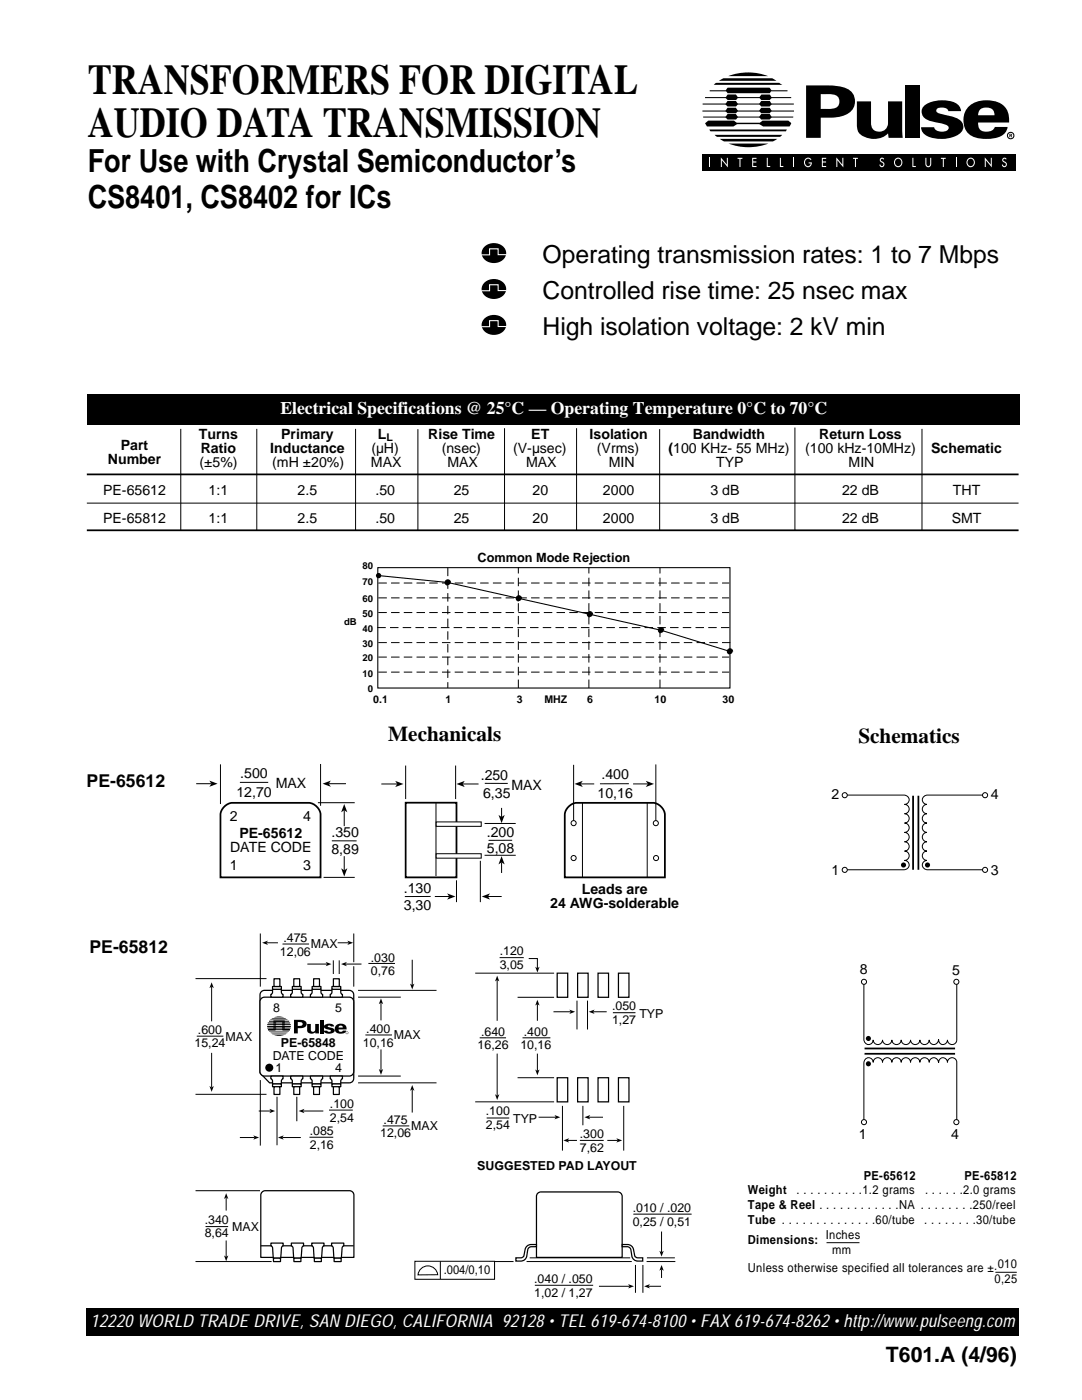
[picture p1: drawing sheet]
<svg xmlns="http://www.w3.org/2000/svg" width="216mm" height="279mm" viewBox="0 0 216 279" stroke-linecap="round" stroke-linejoin="round" font-family="sans-serif">
<path d="M140 30.8h62.6v3.2h-62.6z" fill="#000"/>
<g fill="#fff">
<path d="M141.6 31.5h.2v1.8h-.2z"/>
<path d="M143.8 31.4l1.2 1.5v-1.4h.2v1.9l-1.2-1.4v1.3h-.2z"/>
<path d="M147.2 31.5h.9v.2h-.3v1.6h-.2v-1.6h-.4z"/>
<path d="M150.1 31.5h.9v.2h-.7v.5h.6v.2h-.6v.7h.7v.2h-.9z"/>
<path d="M153 31.5h.2v1.6h.5v.2h-.7z"/>
<path d="M155.6 31.5h.2v1.6h.5v.2h-.7z"/>
<path d="M158.2 31.5h.2v1.8h-.2z"/>
<path d="M160.7 31.7a.76 .76 0 0 1 1.2 .1l-.1 .2a.68 .68 0 0 0-1.2 .3 .68 .68 0 0 0 .9 .8l.3-.5h-.4v-.2h.6a.8 .8 0 0 1-.8 1 .8 .8 0 0 1-.8-1z"/>
<path d="M164 31.5h.9v.2h-.7v.5h.6v.2h-.6v.7h.7v.2h-.9z"/>
<path d="M166.9 31.4l1.2 1.5v-1.4h.2v1.9l-1.2-1.4v1.3h-.2z"/>
<path d="M170.2 31.5h1v.2h-.4v1.6h-.2v-1.6h-.4z"/>
<path d="M175.6 31.7a.46 .46 0 0 1 .8 0l-.1 .1-.4-.1-.2 .2 .1 .2a.61 .61 0 0 1 .6 .7 .61 .61 0 0 1-.7 .5l-.2-.4 .2-.1v.2a.28 .28 0 0 0 .3 .2 .28 .28 0 0 0 .2-.2v-.4l-.3-.2a.49 .49 0 0 1-.3-.7z"/>
<path d="M182.1 31.5h.2v1.6h.4v.2h-.6z"/>
<path d="M184.6 31.5h.2v1.1l.2 .5h.5l.1-.2v-1.4h.2v1.2a.6 .6 0 0 1-.6 .7 .6 .6 0 0 1-.6-.7z"/>
<path d="M187.7 31.5h1v.2h-.4v1.6h-.2v-1.6h-.4z"/>
<path d="M190.7 31.5h.2v1.8h-.2z"/>
<path d="M196.5 31.4l1.2 1.5v-1.4h.2v1.9l-1.2-1.4v1.3h-.2z"/>
<path d="M200 31.7a.46 .46 0 0 1 .9 0l-.2 .1-.4-.1-.1 .2v.2a.61 .61 0 0 1 .7 .7 .61 .61 0 0 1-.7 .5l-.3-.4 .2-.1v.2a.29 .29 0 0 0 .3 .2 .29 .29 0 0 0 .3-.2v-.4l-.4-.2a.49 .49 0 0 1-.3-.7z"/>
</g>
<g fill="#fff">
<path d="M178.6 31.7a.88 .88 0 0 1 1.2 .1 .88 .88 0 0 1 0 1.2 .88 .88 0 0 1-1.2 .1 1.06 1.06 0 0 1 0-1.4zM178.5 32.4a.7 .7 0 0 0 1.4 0 .7 .7 0 0 0-1.4 0z" fill-rule="evenodd"/>
<path d="M193.1 31.7a.88 .88 0 0 1 1.2 .1 .88 .88 0 0 1 0 1.2 .88 .88 0 0 1-1.2 .1 1.06 1.06 0 0 1 0-1.4zM193 32.4a.69 .69 0 0 0 1.3 0 .69 .69 0 0 0-1.3 0z" fill-rule="evenodd"/>
</g>
<g fill="none" stroke="#000" stroke-width=".21">
<path d="M140.7 19.5h17.2M141.6 18.1h15.5M140.2 22.2h18.2M140.2 20.8h18.2M140.3 23.4h18"/>
<circle cx="201.7" cy="27" r=".65"/>
</g>
<g fill="#000">
<path d="M160.8 17a29.4 29.4 0 0 1 7 .3 2.97 2.97 0 0 1 2.8 2.9 2.97 2.97 0 0 1-2.7 3l-2 .3h-2.1v4h-3zM163.8 18.8v2.9h1.2a2.4 2.4 0 0 0 2.4-.8 1.52 1.52 0 0 0-.2-1.6 1.52 1.52 0 0 0-1.5-.5z" fill-rule="evenodd"/>
<path d="M193.2 21.4a5.7 5.7 0 0 1 7.2-.1 4.2 4.2 0 0 1 1 3.2h-6.2a1.58 1.58 0 0 0 2.1 1.7 1.36 1.36 0 0 0 1.2-.9h2.6a2.82 2.82 0 0 1-2.8 2.3 7 7 0 0 1-4.7-.7 4 4 0 0 1-.4-5.5zM195.5 21.9l-.3 1.1h3.2a1.39 1.39 0 0 0-1.6-1.5h-.6z" fill-rule="evenodd"/>
<path d="M201.4 26.7l.5 .1-.1 .3 .2 .3h-.2l-.2-.3v.3h-.2zM201.6 26.8v.2h.2v-.2z" fill-rule="evenodd"/>
<path d="M17.1 261.1h186.1v5.6h-186.1z" fill-rule="evenodd"/>
</g>
<g fill="#000">
<path d="M145.2 17.5h8.4l.4 .5-.4 .6h-8.4l-.4-.6zM145.2 18.9h1.7l.4 .6-.4 .5h-1.7l-.4-.5zM151.9 18.9h1.7l.4 .6-.4 .5h-1.7l-.4-.5zM145.3 15.2a11.2 11.2 0 0 1 8 0zM143.4 16.1l.9-.5h9.8l.8 .5zM142.6 16.7l.3-.2h12.6l.6 .4h-13.7zM180.6 17h2.9v10.5h-2.9zM142.6 26.9h13.5l-.4 .4h-12.7zM143.6 27.7h11.5l-.9 .5h-9.7zM145.2 20.1h1.6l.5 .7-.4 .4h-1.7l-.5-.4zM145.2 21.5h1.6l.5 .6-.4 .5h-1.7l-.5-.4zM145.2 22.7h1.6l.5 .7-.4 .4h-1.7l-.5-.4z"/>
<path d="M145.4 28.6h7.9a11.2 11.2 0 0 1-7.9 0zM140.7 24.6l.6-.5h5.2l.7 .6-.9 .5h-5.2zM151.9 20.2h1.7l.4 .6-.4 .5h-1.7l-.4-.5zM151.9 21.5h1.7l.4 .7-.4 .4h-1.7l-.4-.5zM151.9 22.8h1.7l.4 .6-.4 .5h-1.7l-.4-.5zM151.4 24.7l.7-.6h5.2l.6 .5-.4 .6h-5.2zM141.5 25.8h15.5l-.2 .4h-15.1zM171 20.2h2.8v4.4a1.7 1.7 0 0 0 1.7 1.7 1.7 1.7 0 0 0 1.7-1.7v-4.4h2.8l.1 7.3h-2.8l-.1-.9a4.2 4.2 0 0 1-5.8 0l-.2-.5-.2-.9zM184.3 21.2a6.4 6.4 0 0 1 6.5-.5l.8 .9 .2 .6h-2.6a1.53 1.53 0 0 0-2.3-.4l-.1 .3a2.18 2.18 0 0 0 1.9 .9 6.5 6.5 0 0 1 3 1.1 1.81 1.81 0 0 1-1 3 7 7 0 0 1-6.2-.2l-.6-.9-.1-.6h2.6a1.68 1.68 0 0 0 2.4 .8 .63 .63 0 0 0 .4-1l-.9-.5-1.7-.3a3.3 3.3 0 0 1-2.6-1.5l-.1-.7 .1-.5z"/>
</g>
<path d="M140.8 24.6h16.9" fill="none" stroke="#000" stroke-width=".28"/>
<path d="M36.1 85.6v20.2M51.2 85.6v20.3M71 85.6v20.3" fill="none" stroke="#000" stroke-width=".2"/>
<path d="M95.9 62.1h5.7v5.4h-5.7z" fill-rule="evenodd" fill="#fff"/>
<path d="M96.8 63.4a2.69 2.69 0 0 1 4.1 .9 2.25 2.25 0 0 1-3 2.5 1.88 1.88 0 0 1-1.7-1.3 1.88 1.88 0 0 1 .6-2.1z" fill="#000"/>
<path d="M101.1 65.2h-1.7v-1.2h-1.7v1.2h-1.7" fill="none" stroke="#fff" stroke-width=".21"/>
<path d="M95.9 55h5.7v5.3h-5.7z" fill-rule="evenodd" fill="#fff"/>
<path d="M96.8 56.3a2.69 2.69 0 0 1 4.1 .8 2.25 2.25 0 0 1-3 2.5 1.88 1.88 0 0 1-1.7-1.3 1.88 1.88 0 0 1 .6-2z" fill="#000"/>
<path d="M101.1 58h-1.7v-1.2h-1.7v1.2h-1.7" fill="none" stroke="#fff" stroke-width=".21"/>
<path d="M95.9 47.8h5.7v5.4h-5.7z" fill-rule="evenodd" fill="#fff"/>
<g fill="#000">
<path d="M96.8 49.1a2.69 2.69 0 0 1 4.1 .9 2.25 2.25 0 0 1-3 2.4 1.88 1.88 0 0 1-1.7-1.3 1.88 1.88 0 0 1 .6-2z"/>
<circle cx="75.5" cy="114.9" r=".53"/>
</g>
<path d="M101.1 50.8h-1.7v-1.1h-1.7v1.2h-1.7" fill="none" stroke="#fff" stroke-width=".21"/>
<path d="M17.5 78.6h186v6.2h-186z" fill-rule="evenodd" fill="#000"/>
<path d="M83.4 85.6v20.2M100.7 85.5v20.4M115 85.5v20.4M131.6 85.6v20.3M158.6 85.3v20.5" fill="none" stroke="#000" stroke-width=".2"/>
<path d="M75.4 113.3h70.3v24h-70.3zM75.6 114.9l13.8 1.4 42.5 9.5 13.8 4.2" fill="none" stroke="#000" stroke-width=".21"/>
<path d="M75.5 116.4h70M75.5 119.3h70M89.4 113.3v24M75.3 125.2h70.5M75.5 122.2h70M75.5 128.2h70.2M75.5 131.1h70M75.5 134.1h70M103.4 137.3v-24.1M117.5 137.3v-24M131.7 137.3v-24" fill="none" stroke="#000" stroke-width=".2" stroke-dasharray="1.7 .8" stroke-linecap="butt"/>
<g fill="#000" stroke="#000" stroke-width=".21" stroke-dasharray="1.7 .8" stroke-linecap="butt">
<circle cx="89.4" cy="116.3" r=".53"/>
<circle cx="103.5" cy="119.4" r=".53"/>
<circle cx="117.7" cy="122.6" r=".53"/>
<circle cx="131.9" cy="125.8" r=".53"/>
<circle cx="145.7" cy="130" r=".53"/>
</g>
<path d="M52.3 237.9l.6-.3h16.8a.89 .89 0 0 1 .9 .9v12.4h-18.6v-12.4z" fill="#fff" stroke="#000" stroke-width=".25"/>
<path d="M52 248.6h18.6" fill="none" stroke="#000" stroke-width=".25"/>
<g fill="#fff" stroke="#000" stroke-width=".25">
<path d="M52.1 197.9l.7-.3h16.9a.89 .89 0 0 1 .9 .9v16.7a.89 .89 0 0 1-.9 .9h-15.9l-1.9-2v-15.6z"/>
<path d="M52.1 199.3l.7-.3h16.9a.89 .89 0 0 1 .9 .9v14a.89 .89 0 0 1-.9 .8h-16.9a.89 .89 0 0 1-.9-.8v-14z"/>
<path d="M54.4 197.4h1.7v.4a.53 .53 0 0 0 .4 .7v.5h-2.5v-.5a.87 .87 0 0 0 .4-1.1z"/>
<path d="M54.4 196.9h1.7v.5h-1.7z"/>
<path d="M54.7 195.3h1.1v1.6h-1.1z"/>
<path d="M58.3 197.4h1.8v.4a.53 .53 0 0 0 .3 .7v.5h-2.4v-.5a.87 .87 0 0 0 .3-1.1z"/>
<path d="M58.3 196.9h1.8v.5h-1.8z"/>
<path d="M58.6 195.3h1.2v1.6h-1.2z"/>
<path d="M62.3 197.4h1.7v.4a.53 .53 0 0 0 .4 .7v.5h-2.5v-.5a.87 .87 0 0 0 .4-1.1z"/>
<path d="M62.3 196.9h1.7v.5h-1.7z"/>
<path d="M62.6 195.3h1.1v1.6h-1.1z"/>
<path d="M66.2 197.4h1.8v.4a.53 .53 0 0 0 .3 .7v.5h-2.4v-.5a.87 .87 0 0 0 .3-1.1z"/>
<path d="M66.2 196.9h1.8v.5h-1.8z"/>
<path d="M66.5 195.3h1.2v1.6h-1.2z"/>
<path d="M54 214.7h2.5v.6a.87 .87 0 0 0-.4 1h-1.7v-.3a.53 .53 0 0 0-.4-.7z"/>
<path d="M54.4 216.3h1.7v.6h-1.7z"/>
<path d="M54.7 216.9h1.1v1.5h-1.1z"/>
<path d="M58 214.7h2.4v.6a.87 .87 0 0 0-.3 1h-1.8v-.3a.53 .53 0 0 0-.3-.7z"/>
<path d="M58.3 216.3h1.8v.6h-1.8z"/>
<path d="M58.6 216.9h1.2v1.5h-1.2z"/>
<path d="M61.9 214.7h2.5v.6a.87 .87 0 0 0-.4 1h-1.7v-.3a.53 .53 0 0 0-.4-.7z"/>
<path d="M62.3 216.3h1.7v.6h-1.7z"/>
<path d="M62.6 216.9h1.1v1.5h-1.1z"/>
<path d="M65.9 214.7h2.4v.6a.87 .87 0 0 0-.3 1h-1.8v-.3a.53 .53 0 0 0-.3-.7z"/>
<path d="M66.2 216.3h1.8v.6h-1.8z"/>
<path d="M66.5 216.9h1.2v1.5h-1.2z"/>
</g>
<g fill="#000">
<path d="M53.9 206.1h3.5l-.1 .1zM54.2 206.3h3l-.3 .1h-2.5zM54.6 206.5h2.1a2.9 2.9 0 0 1-2.1 0zM54.6 203a2.9 2.9 0 0 1 2.1 0zM54.1 203.3l.3-.1h2.5l.2 .1zM54 203.4l3.4 .1h-3.5zM61.3 204.4h.7l.1 1.3 .4 .2 .3-.2 .1-.2v-1.1h.7l.1 1.8h-.8v-.2a.94 .94 0 0 1-1.6-.4zM63.8 203.5h.7v2.7h-.7zM64.7 204.6l.6-.3a1.1 1.1 0 0 1 1.4 .6h-.7l-.3-.2-.3 .1 .1 .2a1.35 1.35 0 0 1 1.3 .7 1.28 1.28 0 0 1-2.2 0h.7l.4 .2 .3-.1-.1-.2-.4-.1a.67 .67 0 0 1-.8-.9z"/>
<circle cx="53.7" cy="213.1" r=".8"/>
</g>
<g fill="none" stroke="#000" stroke-width=".2">
<path d="M39 195.3h14.2M42.2 196.9v6.9M51.9 186.3v10.6M53.2 188.2h2.3M61.3 192.4h4M66.5 191.7v2.7M67.4 188.2h2.2M67.7 191.7v2.7M68.9 192.4h3.2M70.6 186.3v5.7M70.6 192.8v4.1M71.5 197.6h15.6"/>
<path d="M71.5 199h8.5M73.5 192.3h5.3M82.3 191.5v5.1M39 218.4h14.2M39.3 206.8h5.3M42.2 210.1v6.9M51.9 215.6v13M55.3 218.9v9.7M59.2 218.9v4.9M71.5 216.1h15.6M71.5 214.7h8.5M76 200.1v3.5"/>
<path d="M76 209.4v4.2M82.3 217.4v4.6M47.9 227h2.9M51.6 221.7h2.4M56.3 227h3.7M60.5 221.7h4M61.7 227h4.8M65.6 221.5h4.8"/>
<circle cx="69.2" cy="206.1" r=".17"/>
</g>
<g fill="#000">
<path d="M42.2 196l.5 1.2-.5-.3-.4 .3z" fill-rule="evenodd"/>
<path d="M52.3 188.2l1.2-.5-.3 .5 .3 .4z" fill-rule="evenodd"/>
<path d="M65 192l1.1 .4-1.1 .4 .3-.4z" fill-rule="evenodd"/>
<path d="M68.1 192.4l1.1-.4-.3 .4 .3 .4z" fill-rule="evenodd"/>
<path d="M69.3 187.7l1.2 .5-1.2 .4 .3-.4z" fill-rule="evenodd"/>
<path d="M81.8 196.3l.5 .3 .4-.3-.4 1.2z" fill-rule="evenodd"/>
<path d="M41.8 216.7l.4 .3 .5-.3-.5 1.2z" fill-rule="evenodd"/>
<path d="M69.2 206l.1 .2h-.1z" fill-rule="evenodd"/>
<path d="M76 199.3l.5 1.1-.5-.3-.4 .3z" fill-rule="evenodd"/>
<path d="M75.6 213.4l.4 .2 .5-.2-.5 1.1z" fill-rule="evenodd"/>
<path d="M82.3 216.5l.4 1.2-.4-.3-.5 .3z" fill-rule="evenodd"/>
<path d="M50.5 226.6l1.2 .4-1.2 .5 .3-.5z" fill-rule="evenodd"/>
<path d="M53.8 221.3l1.1 .4-1.1 .5 .2-.5z" fill-rule="evenodd"/>
<path d="M55.5 227l1.1-.4-.3 .4 .3 .5z" fill-rule="evenodd"/>
<path d="M59.6 221.7l1.1-.4-.2 .4 .2 .5z" fill-rule="evenodd"/>
</g>
<path d="M53.7 203.8h4z" fill="#fff" stroke="#000" stroke-width=".2"/>
<path d="M54.6 203.6h2.2l.1 .2-.1 .1h-2.2l-.1-.1z" fill="#000"/>
<path d="M53.4 204.2h4.5z" fill="#fff" stroke="#000" stroke-width=".2"/>
<path d="M54.6 204h.4l.1 .2-.5 .1-.1-.1zM53.4 205.5l.2-.1h1.3l.2 .1-.2 .2h-1.4zM56.3 204h.5l.1 .2-.6 .1-.1-.1zM56.2 205.5l.2-.1h1.3l.2 .1-.1 .2h-1.4zM53.7 205.8h4z" fill="#000"/>
<path d="M53.5 205.5h4.3z" fill="#000" stroke="#000" stroke-width=".2"/>
<path d="M53.3 204.5h4.7z" fill="#fff" stroke="#000" stroke-width=".2"/>
<path d="M54.6 204.3h.4l.1 .2-.5 .1-.1-.1zM56.3 204.3h.5l.1 .2-.6 .1-.1-.1z" fill="#000"/>
<path d="M53.3 204.9h4.7z" fill="#fff" stroke="#000" stroke-width=".2"/>
<path d="M54.6 204.7h.4l.1 .1-.1 .2h-.4l-.1-.1zM56.3 204.7h.5l.1 .2-.6 .1-.1-.2z" fill="#000"/>
<path d="M53.3 205.2h4.7z" fill="#fff" stroke="#000" stroke-width=".2"/>
<path d="M54.6 205h.4l.1 .2-.5 .1-.1-.1zM56.3 205h.5l.1 .2-.6 .1-.1-.1z" fill="#000"/>
<g fill="#000">
<path d="M58.7 203.5a2.86 2.86 0 0 1 2.4 .5 .92 .92 0 0 1-.2 1 .92 .92 0 0 1-.9 .2h-.6v1h-.7zM59.4 204v.7a.59 .59 0 0 0 .7 0 .59 .59 0 0 0 .2-.6z" fill-rule="evenodd"/>
<path d="M67 204.7a1.2 1.2 0 0 1 1.4-.4 1.2 1.2 0 0 1 .8 1.1h-1.6v.3a.49 .49 0 0 0 .8 0h.7a1.31 1.31 0 0 1-2.3-.1v-.6zM67.7 204.7l-.1 .4h.8l-.2-.4z" fill-rule="evenodd"/>
</g>
<circle cx="69.2" cy="206.1" r=".21" fill="#fff"/>
<path d="M56.4 188.4h5.3M72.9 206.6h5.3M76.4 224.7h5.3" fill="none" stroke="#000" stroke-width=".2"/>
<g fill="#fff" stroke="#000" stroke-width=".25">
<path d="M107.3 238.1l.6-.2h15.4a.89 .89 0 0 1 .8 .9v12.1h-17.1v-12.1z"/>
<path d="M124.1 248.4a2 2 0 0 1 2 .4l.3 .6 .3 1.3 .3 .3h1.3v.7a1.78 1.78 0 0 1-2-.6l-.4-1.7a.77 .77 0 0 0-.8-.6h-1z"/>
<path d="M105.1 248.8a2 2 0 0 1 1.9-.4v.4h-.9a.77 .77 0 0 0-.8 .6l-.2 1.4a1.2 1.2 0 0 1-1.2 .9h-1v-.7h1l.5-.2z"/>
</g>
<g fill="none" stroke="#000" stroke-width=".2">
<path d="M39 237.6h12.9M45.1 239v2.6M41 244.8h4.5M45.1 247.6v3.2M97.6 251.8h4.9M105.1 251.8h21M105.7 251h20.1M106.7 256.5h11.7M119.5 256.7h6.1M126.4 242.3h11.6M126.8 252.4v5.6M128.3 252.4v5.6"/>
<path d="M129 251.8h5.8M129.1 251h5.6M129.4 256.7h2.5M132 245.8v4.1M132 253.3v1.7"/>
</g>
<g fill="#000">
<path d="M45.1 238.1l.5 1.2-.5-.3-.4 .3z" fill-rule="evenodd"/>
<path d="M44.7 250.6l.4 .2 .5-.2-.5 1.1z" fill-rule="evenodd"/>
<path d="M125.3 256.3l1.2 .4-1.2 .4 .3-.4z" fill-rule="evenodd"/>
<path d="M128.5 256.7l1.2-.4-.3 .4 .3 .4z" fill-rule="evenodd"/>
<path d="M132 252.4l.4 1.2-.4-.3-.4 .3z" fill-rule="evenodd"/>
<path d="M131.6 249.6l.4 .3 .4-.3-.4 1.2z" fill-rule="evenodd"/>
</g>
<g fill="#fff" stroke="#000" stroke-width=".25">
<path d="M111.2 194.2h2.1v4.8h-2.1z"/>
<path d="M115.3 194.2h2.1v4.8h-2.1z"/>
<path d="M119.3 194.2h2.1v4.8h-2.1z"/>
<path d="M123.4 194.2h2.1v4.8h-2.1z"/>
<path d="M111.2 215.1h2.1v4.8h-2.1z"/>
<path d="M115.3 215.1h2.1v4.8h-2.1z"/>
<path d="M119.3 215.1h2.1v4.8h-2.1z"/>
<path d="M123.4 215.1h2.1v4.8h-2.1z"/>
</g>
<g fill="none" stroke="#000" stroke-width=".2">
<path d="M94.8 194.2h15.8M99.2 195.6v8.1M99.7 191.1h4.8M103.3 199h7.3M105.5 191.3h1.7v1.9M115.1 199.7v5.8M117.2 199.7v5.8M94.8 219.9h15.8M95.7 207.1h5.3M99.2 210.3v8.4M103.3 215.1h7.3M104.3 207.1h5.5"/>
<path d="M107.2 200.4v3.3M107.2 210.3v3.4M110.4 201.9h3.5M118.3 201.9h2.8M122.3 202.1h4.5M97.1 223.1h4.5M107.5 223h3.4M112.2 220.7v8.9M113.3 227.6h1.8M115.7 227.6h4.8M116.3 220.7v3.9M117.5 223h2.8"/>
<path d="M121.2 227.6h2.1M124.5 220.7v8.9"/>
</g>
<g fill="#000">
<path d="M99.2 194.7l.4 1.2-.4-.3-.4 .3z" fill-rule="evenodd"/>
<path d="M106.8 192.9l.4 .3 .5-.3-.5 1.2z" fill-rule="evenodd"/>
<path d="M98.8 218.4l.4 .3 .4-.3-.4 1.1z" fill-rule="evenodd"/>
<path d="M107.2 199.5l.5 1.2-.5-.3-.4 .3z" fill-rule="evenodd"/>
<path d="M106.8 213.4l.4 .3 .5-.3-.5 1.2z" fill-rule="evenodd"/>
<path d="M113.6 201.5l1.2 .4-1.2 .5 .3-.5z" fill-rule="evenodd"/>
<path d="M117.5 201.9l1.1-.4-.3 .4 .3 .5z" fill-rule="evenodd"/>
<path d="M110.6 222.5l1.2 .5-1.2 .4 .3-.4z" fill-rule="evenodd"/>
<path d="M112.4 227.6l1.2-.4-.3 .4 .3 .4z" fill-rule="evenodd"/>
<path d="M116.6 223l1.2-.5-.3 .5 .3 .4z" fill-rule="evenodd"/>
<path d="M123 227.2l1.1 .4-1.1 .4 .3-.4z" fill-rule="evenodd"/>
</g>
<path d="M82.8 251.7h15.9v3.6h-15.9z" fill="#fff" stroke="#000" stroke-width=".2"/>
<path d="M87.9 251.7v3.6" fill="none" stroke="#000" stroke-width=".2"/>
<path d="M84 253.2a1.98 1.98 0 0 1 2.1-.4 1.98 1.98 0 0 1 1.2 1.6h-3.9l.1-.4z" fill="#fff" stroke="#000" stroke-width=".2"/>
<path d="M39 251.8h15.2" fill="none" stroke="#000" stroke-width=".2"/>
<g fill="#fff" stroke="#000" stroke-width=".25">
<path d="M62.2 248.1h2.4v.5a.58 .58 0 0 0-.3 .8l-.1 1.7h-1.5l-.1-1.7a.58 .58 0 0 0-.4-.8z"/>
<path d="M62.7 251.1h1.4v.7h-1.4z"/>
<path d="M58.1 248.1h2.5v.5a.58 .58 0 0 0-.4 .8l-.1 1.7h-1.5l-.1-1.7a.58 .58 0 0 0-.4-.8z"/>
<path d="M58.6 251.1h1.4v.7h-1.4z"/>
<path d="M54.1 248.1h2.4v.5a.58 .58 0 0 0-.4 .8l-.1 1.7h-1.5l-.1-1.7a.58 .58 0 0 0-.3-.8z"/>
<path d="M54.6 251.1h1.4v.7h-1.4z"/>
<path d="M66.2 248.1h2.4v.5a.58 .58 0 0 0-.4 .8l-.1 1.7h-1.5l-.1-1.7a.58 .58 0 0 0-.3-.8z"/>
<path d="M66.7 251.1h1.4v.7h-1.4z"/>
</g>
<path d="M184 85.6v20.3" fill="none" stroke="#000" stroke-width=".2"/>
<path d="M17.2 44h75.9v33.6h-75.9z" fill-rule="evenodd" fill="#fff"/>
<path d="M44.8 161l1-.7 .5-.1h15.3a2.66 2.66 0 0 1 2.4 2.4v12.5h-20v-12.5l.1-.6zM80.9 160.2h10.2v14.9h-10.2zM113.5 161l1-.7 .5-.1h15.3a2.66 2.66 0 0 1 2.4 2.4v12.5h-20v-12.5l.1-.6z" fill="none" stroke="#000" stroke-width=".35"/>
<g fill="none" stroke="#000" stroke-width=".2">
<path d="M39.1 156.4h3.1M44 152.5v8M64 152.5v8.3M65.6 156.4h3.4M114.5 152.6v11.7M115.9 156.4h2.7M126.3 156.4h3M130.9 152.6v11.7M63.4 160.2h7.4M64.6 175.1h6.2M68.7 161.7v3.2M68.7 170.9v2.8"/>
<path d="M87 160.3v14.5"/>
</g>
<g fill="#000">
<path d="M41.8 155.8l1.6 .6-1.6 .6 .4-.6z" fill-rule="evenodd"/>
<path d="M64.4 156.4l1.6-.6-.4 .6 .4 .6z" fill-rule="evenodd"/>
<path d="M114.6 156.4l1.7-.6-.4 .6 .4 .7z" fill-rule="evenodd"/>
<path d="M128.9 155.8l1.6 .6-1.6 .7 .4-.7z" fill-rule="evenodd"/>
<path d="M68.1 173.3l.6 .4 .6-.4-.6 1.6z" fill-rule="evenodd"/>
<path d="M68.7 160.5l.6 1.6-.6-.4-.6 .4z" fill-rule="evenodd"/>
</g>
<g fill="#fff" stroke="#000" stroke-width=".2">
<path d="M87 164h9v.9h-9z"/>
<path d="M87 170.4h9v.9h-9z"/>
</g>
<path d="M86.8 178.9h2.8M95.8 171.8v8.2M96.7 170.7h6.2M96.7 164.3h6.2M97.4 178.9h2.7M100.1 172.1v2.1M100.1 161.2v1.9M116.2 160.2v14.9M129.1 160.2v14.9" fill="none" stroke="#000" stroke-width=".2"/>
<g fill="#000">
<path d="M89.2 178.3l1.7 .6-1.7 .6 .4-.6z" fill-rule="evenodd"/>
<path d="M96.1 178.9l1.7-.6-.4 .6 .4 .6z" fill-rule="evenodd"/>
<path d="M100.1 170.9l.6 1.6-.6-.4-.6 .4z" fill-rule="evenodd"/>
<path d="M99.5 162.6l.6 .5 .6-.5-.6 1.7z" fill-rule="evenodd"/>
</g>
<g fill="#fff" stroke="#000" stroke-width=".2">
<circle cx="114.5" cy="164.3" r=".51"/>
<circle cx="114.5" cy="171.2" r=".51"/>
<circle cx="130.9" cy="171.2" r=".51"/>
</g>
<path d="M76.1 156.5h3.2M80.9 152.8v6.7M90.9 152.8v6.7M92.3 156.5h3.2M91.1 175.7v4.3" fill="none" stroke="#000" stroke-width=".2"/>
<g fill="#000">
<path d="M78.9 155.8l1.6 .7-1.6 .6 .4-.6z" fill-rule="evenodd"/>
<path d="M91.1 156.5l1.6-.7-.4 .7 .4 .6z" fill-rule="evenodd"/>
</g>
<circle cx="130.9" cy="164.3" r=".51" fill="#fff" stroke="#000" stroke-width=".2"/>
<path d="M47.9 156.1h5.6M96.7 156.3h4.6M125.5 156.4h-5.8M66.2 167.8h5M85.9 178.9h-5.1M102.2 167.7h-4.7" fill="none" stroke="#000" stroke-width=".2"/>
<path d="M159.8 151.3h43.4v30.7h-43.4z" fill-rule="evenodd" fill="#fff"/>
<path d="M182.2 158.8v14.8M183.3 158.8v14.8" fill="none" stroke="#000" stroke-width=".35"/>
<path d="M169 158.7h11.4a.93 .93 0 0 1 1 .8 .93 .93 0 0 1-.9 1 .93 .93 0 0 1 .9 1 .93 .93 0 0 1-.9 .9 .93 .93 0 0 1 .9 .9 .93 .93 0 0 1-.9 1 .93 .93 0 0 1 .9 .9 .93 .93 0 0 1-.9 .9 .93 .93 0 0 1 .9 1 .93 .93 0 0 1-.9 .9 .93 .93 0 0 1 .9 .9 .93 .93 0 0 1-.9 1 .93 .93 0 0 1 .9 .9 .93 .93 0 0 1-.9 .9 .93 .93 0 0 1 .9 1 .93 .93 0 0 1-1 .9h-11.4M196.5 158.7h-11.4a.93 .93 0 0 0-1.1 .8 .93 .93 0 0 0 1 1 .93 .93 0 0 0-1 1 .93 .93 0 0 0 1 .9 .93 .93 0 0 0-1 .9 .93 .93 0 0 0 1 1 .93 .93 0 0 0-1 .9 .93 .93 0 0 0 1 .9 .93 .93 0 0 0-1 1 .93 .93 0 0 0 1 .9 .93 .93 0 0 0-1 .9 .93 .93 0 0 0 1 1 .93 .93 0 0 0-1 .9 .93 .93 0 0 0 1 .9 .93 .93 0 0 0-1 1 .93 .93 0 0 0 1.1 .9h11.4" fill="none" stroke="#000" stroke-width=".2"/>
<g fill="#000">
<circle cx="180.3" cy="172.6" r=".51"/>
<circle cx="185.1" cy="172.6" r=".51"/>
</g>
<g fill="#fff" stroke="#000" stroke-width=".2">
<circle cx="168.6" cy="158.7" r=".51"/>
<circle cx="168.6" cy="173.6" r=".51"/>
<circle cx="196.6" cy="158.7" r=".51"/>
<circle cx="196.6" cy="173.6" r=".51"/>
</g>
<path d="M190.9 195.9v10.8a1.61 1.61 0 0 1-.6 1.7 .93 .93 0 0 1-1.2-.9 .89 .89 0 0 1-1 1 .89 .89 0 0 1-.8-1.1 .93 .93 0 0 1-.9 1.1 .93 .93 0 0 1-1-1 .93 .93 0 0 1-.9 1 .93 .93 0 0 1-.9-1 .93 .93 0 0 1-1 1 .93 .93 0 0 1-.9-1 .93 .93 0 0 1-.9 1 .93 .93 0 0 1-1-1 .93 .93 0 0 1-.9 1 .93 .93 0 0 1-.9-1 .93 .93 0 0 1-1 1 .93 .93 0 0 1-.9-1 .93 .93 0 0 1-.9 1 .93 .93 0 0 1-1-1 .93 .93 0 0 1-1 1 .93 .93 0 0 1-.8-1.1v-11.4M172.4 223.5v-11.4a.93 .93 0 0 1 .8-1 .93 .93 0 0 1 1 .9 .93 .93 0 0 1 1-.9 .93 .93 0 0 1 .9 .9 .93 .93 0 0 1 .9-.9 .93 .93 0 0 1 1 .9 .93 .93 0 0 1 .9-.9 .93 .93 0 0 1 .9 .9 .93 .93 0 0 1 1-.9 .93 .93 0 0 1 .9 .9 .93 .93 0 0 1 .9-.9 .93 .93 0 0 1 1 .9 .93 .93 0 0 1 .9-.9 .93 .93 0 0 1 .9 .9 .93 .93 0 0 1 1-.9 .93 .93 0 0 1 .9 1 .89 .89 0 0 1 .8-1 .89 .89 0 0 1 1 .9 .94 .94 0 0 1 1-.9 .94 .94 0 0 1 .8 1.1v12.2" fill="none" stroke="#000" stroke-width=".2"/>
<path d="M172.5 210.3h18.1M172.5 209.2h18.1" fill="none" stroke="#000" stroke-width=".35"/>
<g fill="#000">
<circle cx="173.3" cy="207.3" r=".51"/>
<circle cx="173.3" cy="212.3" r=".51"/>
</g>
<g fill="#fff" stroke="#000" stroke-width=".2">
<circle cx="172.4" cy="223.9" r=".51"/>
<circle cx="190.8" cy="223.9" r=".51"/>
<circle cx="172.4" cy="195.9" r=".51"/>
<circle cx="190.8" cy="195.9" r=".51"/>
</g>
<path d="M17.3 100.4h185.9M164.9 248h6.6M198.6 253.9h4.3" fill="none" stroke="#000" stroke-width=".2"/>
<path d="M17.3 94.7h185.9M17.3 105.8h185.9" fill="none" stroke="#000" stroke-width=".35"/>
<g font-size="8.5">
<text x="17.5" y="18.8">TRANSFORMERS FOR DIGITAL</text>
<text x="17.5" y="27.3">AUDIO DATA TRANSMISSION</text>
</g>
<g font-size="6.3">
<text x="17.5" y="34.4">For Use with Crystal Semiconductor’s</text>
<text x="17.5" y="41.4">CS8401, CS8402 for ICs</text>
</g>
<g font-size="4.9">
<text x="108.3" y="52.5">Operating transmission rates: 1 to 7 Mbps</text>
<text x="108.3" y="59.6">Controlled rise time: 25 nsec max</text>
<text x="108.3" y="66.8">High isolation voltage: 2 kV min</text>
</g>
<g font-size="4.2">
<text x="77.5" y="148">Mechanicals</text>
<text x="171.3" y="148.2">Schematics</text>
<text x="176.8" y="271.7">T601.A (4/96)</text>
</g>
<g font-size="3.5" fill="#fff">
<text x="55.9" y="82.5">Electrical Specifications @ 25°C — Operating Temperature 0°C to 70°C</text>
<text x="18.1" y="264.8">12220 WORLD TRADE DRIVE, SAN DIEGO, CALIFORNIA 92128 • TEL 619-674-8100 • FAX 619-674-8262 • http://www.pulseeng.com</text>
</g>
<g font-size="3.5">
<text x="17.3" y="157">PE-65612</text>
<text x="17.9" y="190.1">PE-65812</text>
</g>
<g font-size="2.8">
<text x="24.1" y="89.7">Part</text>
<text x="39.7" y="87.6">Turns</text>
<text x="56.1" y="87.6">Primary</text>
<text x="75.4" y="87.6">L</text>
<text x="85.4" y="87.6">Rise Time</text>
<text x="106" y="87.6">ET</text>
<text x="117.6" y="87.6">Isolation</text>
<text x="138.3" y="87.6">Bandwidth</text>
<text x="163.5" y="87.6">Return Loss</text>
<text x="21.5" y="92.5">Number</text>
<text x="39.8" y="93.2">(±5%)</text>
<text x="40" y="90.4">Ratio</text>
<text x="53.9" y="90.4">Inductance</text>
<text x="54.3" y="93.2">(mH ±20%)</text>
<text x="74" y="93.2">MAX</text>
<text x="74.1" y="90.4">(µH)</text>
<text x="88.1" y="90.4">(nsec)</text>
<text x="89.3" y="93.2">MAX</text>
<text x="102.4" y="90.4">(V-µsec)</text>
<text x="105" y="93.2">MAX</text>
<text x="119.1" y="90.4">(Vrms)</text>
<text x="121.5" y="93.2">MIN</text>
<text x="133.4" y="90.4">(100 KHz- 55 MHz)</text>
<text x="142.9" y="93.2">TYP</text>
<text x="160.7" y="90.4">(100 kHz-10MHz)</text>
<text x="169.3" y="93.2">MIN</text>
<text x="185.8" y="90.4">Schematic</text>
<text x="20.6" y="98.8">PE-65612</text>
<text x="41.6" y="98.8">1:1</text>
<text x="59.4" y="98.8">2.5</text>
<text x="74.9" y="98.8">.50</text>
<text x="90.5" y="98.8">25</text>
<text x="106.2" y="98.8">20</text>
<text x="120.3" y="98.8">2000</text>
<text x="141.8" y="98.8">3 dB</text>
<text x="168" y="98.8">22 dB</text>
<text x="190.1" y="98.8">THT</text>
<text x="20.6" y="104.4">PE-65812</text>
<text x="41.6" y="104.4">1:1</text>
<text x="59.4" y="104.4">2.5</text>
<text x="74.9" y="104.4">.50</text>
<text x="90.5" y="104.4">25</text>
<text x="106.2" y="104.4">20</text>
<text x="120.3" y="104.4">2000</text>
<text x="141.8" y="104.4">3 dB</text>
<text x="168" y="104.4">22 dB</text>
<text x="189.9" y="104.4">SMT</text>
<text x="48" y="155.3">.500</text>
<text x="96" y="155.7">.250</text>
<text x="120" y="155.4">.400</text>
<text x="47.2" y="159.1">12,70</text>
<text x="55" y="157.3">MAX</text>
<text x="96.4" y="159.2">6,35</text>
<text x="102.1" y="157.7">MAX</text>
<text x="119.2" y="159.2">10,16</text>
<text x="165.9" y="159.4">2</text>
<text x="197.7" y="159.4">4</text>
<text x="45.8" y="163.8">2</text>
<text x="47.8" y="167.2">PE-65612</text>
<text x="60.5" y="163.8">4</text>
<text x="66.1" y="167">.350</text>
<text x="97.1" y="167.1">.200</text>
<text x="45.8" y="173.6">1</text>
<text x="45.9" y="170.1">DATE CODE</text>
<text x="60.5" y="173.6">3</text>
<text x="66.1" y="170.3">8,89</text>
<text x="97.1" y="170.2">5,08</text>
<text x="80.6" y="178.2">.130</text>
<text x="116.1" y="178.4">Leads are</text>
<text x="165.9" y="174.5">1</text>
<text x="197.7" y="174.5">3</text>
<text x="80.6" y="181.6">3,30</text>
<text x="109.8" y="181.2">24 AWG-solderable</text>
<text x="171.5" y="194.4">8</text>
<text x="190" y="194.5">5</text>
<text x="171.4" y="227.4">1</text>
<text x="189.8" y="227.4">4</text>
</g>
<g font-size="2.5">
<text x="95.3" y="112.2">Common Mode Rejection</text>
<text x="55.9" y="190.7">12,06</text>
<text x="56.5" y="188">.475</text>
<text x="62" y="189.3">MAX</text>
<text x="74" y="191.9">.030</text>
<text x="99.7" y="190.6">.120</text>
<text x="74" y="194.6">0,76</text>
<text x="99.7" y="193.3">3,05</text>
<text x="54.5" y="202">8</text>
<text x="66.9" y="202">5</text>
<text x="122.1" y="201.6">.050</text>
<text x="127.6" y="203.1">TYP</text>
<text x="38.8" y="209">15,24</text>
<text x="39.5" y="206.3">.600</text>
<text x="45" y="207.8">MAX</text>
<text x="56" y="209">PE-65848</text>
<text x="72.4" y="208.9">10,16</text>
<text x="73.1" y="206.2">.400</text>
<text x="78.6" y="207.4">MAX</text>
<text x="95.3" y="209.4">16,26</text>
<text x="96" y="206.7">.640</text>
<text x="103.8" y="209.4">10,16</text>
<text x="104.5" y="206.7">.400</text>
<text x="122.1" y="204.3">1,27</text>
<text x="54.4" y="211.5">DATE CODE</text>
<text x="55" y="214">1</text>
<text x="66.9" y="214">4</text>
<text x="65.8" y="221.2">.100</text>
<text x="61.8" y="226.6">.085</text>
<text x="65.8" y="223.8">2,54</text>
<text x="75.9" y="227">12,06</text>
<text x="76.5" y="224.3">.475</text>
<text x="82" y="225.6">MAX</text>
<text x="96.9" y="222.6">.100</text>
<text x="96.9" y="225.3">2,54</text>
<text x="102.4" y="224.1">TYP</text>
<text x="115.7" y="227.2">.300</text>
<text x="61.8" y="229.3">2,16</text>
<text x="95.2" y="233.5">SUGGESTED PAD LAYOUT</text>
<text x="115.7" y="229.9">7,62</text>
<text x="149.2" y="238.4">Weight</text>
<text x="159" y="238.4">. . . . . . . . . .1.2 grams</text>
<text x="172.3" y="235.4">PE-65612</text>
<text x="184.6" y="238.4">. . . . . .2.0 grams</text>
<text x="192.4" y="235.4">PE-65812</text>
<text x="40.9" y="244.3">.340</text>
<text x="46.3" y="245.8">MAX</text>
<text x="126.2" y="241.9">.010 / .020</text>
<text x="126.2" y="244.6">0,25 / 0,51</text>
<text x="149.2" y="241.3">Tape &amp; Reel . . . . . . . . . . . .NA . . . . . . . .250/reel</text>
<text x="149.2" y="244.3">Tube . . . . . . . . . . . . . .60/tube</text>
<text x="184.4" y="244.3">. . . . . . . .30/tube</text>
<text x="40.9" y="247">8,64</text>
<text x="149.2" y="248.3">Dimensions:</text>
<text x="164.8" y="247.3">Inches</text>
<text x="166" y="250.2">mm</text>
<text x="88.6" y="254.2">.004/0,10</text>
<text x="106.6" y="256.1">.040 / .050</text>
<text x="149.2" y="253.8">Unless otherwise specified all tolerances are ±.</text>
<text x="198.4" y="256.1">0,25</text>
<text x="199.1" y="253.1">010</text>
<text x="106.6" y="258.8">1,02 / 1,27</text>
</g>
<g font-size="2.1">
<text x="77.1" y="88.1">L</text>
<text x="74.5" y="140.3">0.1</text>
<text x="88.9" y="140.3">1</text>
<text x="103.2" y="140.3">3</text>
<text x="108.6" y="140.4">MHZ</text>
<text x="117.1" y="140.3">6</text>
<text x="130.6" y="140.3">10</text>
<text x="144.2" y="140.3">30</text>
</g>
<g font-size="1.9">
<text x="72.3" y="113.5">80</text>
<text x="72.3" y="116.8">70</text>
<text x="68.6" y="124.7">dB</text>
<text x="72.3" y="120.1">60</text>
<text x="72.3" y="123.1">50</text>
<text x="72.3" y="126.1">40</text>
<text x="72.3" y="129.1">30</text>
<text x="72.3" y="131.9">20</text>
<text x="72.3" y="135.1">10</text>
<text x="73.4" y="138.1">0</text>
</g>
</svg>
